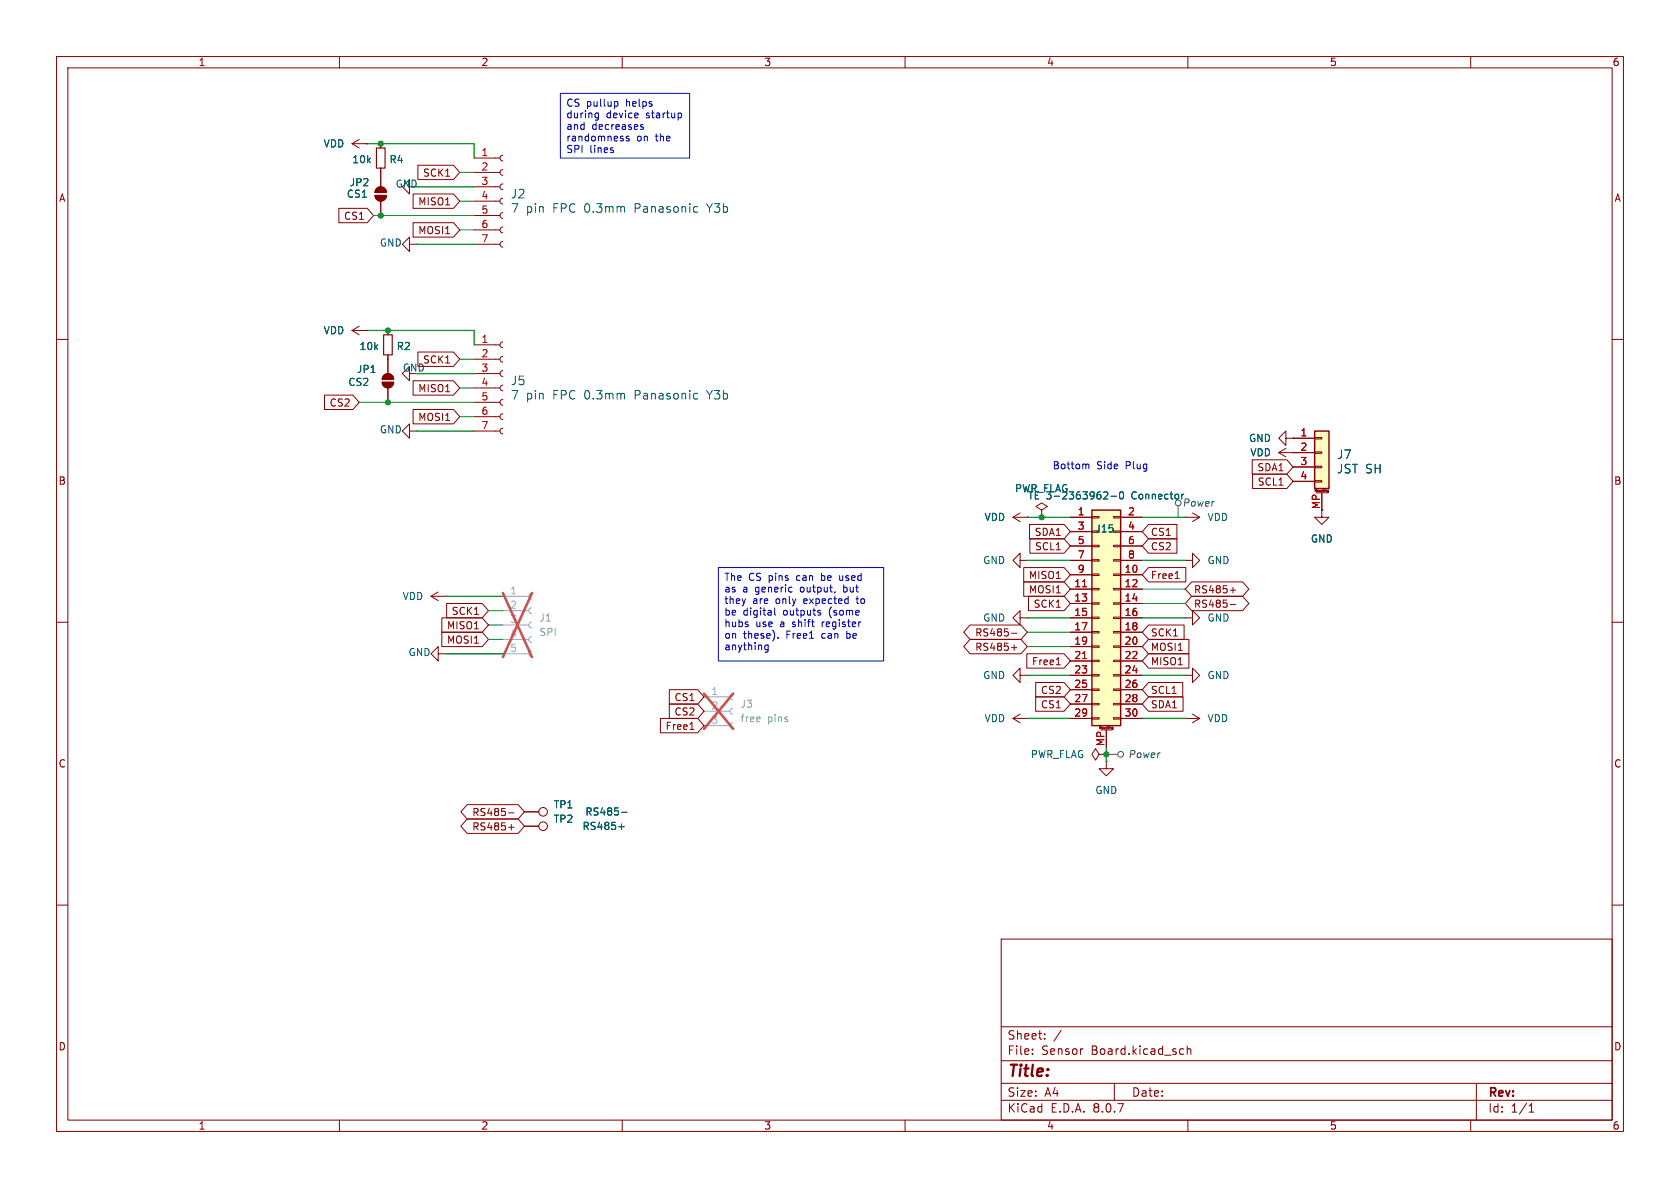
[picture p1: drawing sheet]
<svg xmlns="http://www.w3.org/2000/svg" width="297mm" height="210mm" viewBox="0 0 297 210" stroke-linecap="round" stroke-linejoin="round" font-family="sans-serif">
<g fill="none" stroke="#840000" stroke-width=".18">
<path d="M10 10h277v190h-277zM12 12h273v186h-273zM60 10v2M110 10v2M160 10v2M210 10v2M260 10v2M62.2 25.4l1.3 .8M62.2 25.4h2.6M63.5 24.6l-1.3 .8M64.8 25.4h.1M66.3 34.5h2a1.02 1.02 0 0 1-1 1.1 1.02 1.02 0 0 1-1-1.1z"/>
<path d="M66.6 33.3a1.02 1.02 0 0 1 1.1-.2 1.02 1.02 0 0 1 .6 .9h-2zM67.3 25.4v.8M67.3 29.7v3.3M67.3 35.6v2.5M72.4 33v-1.2l-1.3 1.2 1.3 1.3v-1.3h1.3M83.8 38.1h4.6M83.8 35.6h4.6M83.8 33h4.6M83.8 30.5h4.6M83.8 27.9h4.6M88.9 37.6l-.4 .1-.1 .4 .1 .4 .4 .1M88.9 35.1l-.4 .1-.1 .4 .1 .3 .4 .2"/>
<path d="M88.9 32.5l-.4 .2-.1 .3 .1 .4 .4 .1M88.9 30l-.4 .1-.1 .4 .1 .3 .4 .2M88.9 27.4l-.4 .2-.1 .3 .1 .4 .4 .1M62.2 58.4l1.3 .8M62.2 58.4h2.6M63.5 57.7l-1.3 .7M64.8 58.4h.1M68.6 58.4v.8M72.4 43.2v-1.3l-1.3 1.3 1.3 1.3v-1.3h1.3M73.7 43.2h.1M83.8 43.2h4.6M83.8 40.6h4.6"/>
<path d="M88.9 42.7l-.4 .1-.1 .4 .1 .3 .4 .2M88.9 40.1l-.4 .2-.1 .3 .1 .4 .4 .1M10 60h2M67.6 67.6h2a1.02 1.02 0 0 1-1 1 1.02 1.02 0 0 1-1-1zM67.9 66.3a1.02 1.02 0 0 1 1.1-.2 1.02 1.02 0 0 1 .6 1h-2zM68.6 62.7v3.3M68.6 68.6v2.5M72.4 66v-1.2l-1.3 1.2 1.3 1.3v-1.3h1.3M72.4 76.2v-1.3l-1.3 1.3 1.3 1.3v-1.3h1.3M73.7 76.2h.1M83.8 76.2h4.6M83.8 73.7h4.6"/>
<path d="M83.8 71.1h4.6M83.8 68.6h4.6M83.8 66h4.6M83.8 63.5h4.6M83.8 61h4.6M88.9 75.7l-.4 .1-.1 .4 .1 .4 .4 .1M88.9 73.2l-.4 .1-.1 .4 .1 .3 .4 .2M88.9 70.6l-.4 .2-.1 .3 .1 .4 .4 .1M88.9 68.1l-.4 .1-.1 .4 .1 .3 .4 .2M88.9 65.5l-.4 .2-.1 .3 .1 .4 .4 .1M88.9 63l-.4 .1-.1 .4 .1 .4 .4 .1M88.9 60.5l-.4 .1-.1 .4 .1 .3 .4 .2"/>
<path d="M227.3 79.2l-1.2 .8M285 60h2M179.1 91.4h2.5M179.1 91.4l1.2 .8M180.3 99.1v1.2l-1.2-1.2 1.2-1.3v1.3h1.3M180.3 90.7l-1.2 .7M181.6 99.1h.1M181.6 91.4h.1M209.5 91.4h.1M209.5 99.1h1.3v1.2l1.3-1.2-1.3-1.3v1.3M209.5 99.1h.1M209.5 91.4h2.6"/>
<path d="M210.8 90.7l1.3 .7M212.1 91.4l-1.3 .8M226.1 80h2.5M226.1 80l1.2 .8M228.6 80h.1M10 110h2M76.2 105.4l1.3 .8M76.2 105.4h2.5M77.5 115.6v-1.3l-1.3 1.3 1.3 1.2v-1.2h1.2M77.5 104.6l-1.3 .8M78.7 115.6h.1M78.7 105.4h.1"/>
<path d="M180.3 109.2v1.3l-1.2-1.3 1.2-1.2v1.2h1.3M180.3 119.4v1.3l-1.2-1.3 1.2-1.3v1.3h1.3M181.6 109.2h.1M181.6 119.4h.1M285 110h2M179.1 127h2.5M179.1 127l1.2 .8M180.3 126.2l-1.2 .8M181.6 127h.1M195.6 134.6v1.3h1.2l-1.2 1.3-1.3-1.3h1.3M195.6 134.6h.1M92.7 143.5h2.5"/>
<path d="M92.7 146.1h2.5M10 160h2M177 166h108v32h-108zM285 160h2M60 198v2M110 198v2M160 198v2M177 194.5h108M177 191.5h108M177 187.5h108M177 181.5h108M182.5 186.3v.1"/>
<path d="M182.5 185.5v.1M184.7 183.6v.1M184.7 182.8v.1M187.6 182.1l-1.3 2M191.3 185.4h.2M197 191.5v3M208.8 185.4l.4 .1M209.2 186.3l-.4 .1M209.9 185.5l.2-.1 .4 .1v.9M209.9 184.9v1.5M210 198v2M260 198v2"/>
<path d="M261 191.5v6.5M270.3 196.6h.9M270.3 195.5l.4-.4v1.5"/>
<circle cx="96" cy="143.5" r=".76"/>
<circle cx="96" cy="146" r=".76"/>
</g>
<path d="M122.9 36.5l.4 .1M123.3 37.5h-.4M122.9 69.5l.4 .1M123.3 70.5h-.4M109.4 146.1h1M109.9 145.7v.9M109.9 143.6h1" fill="none" stroke="#006464" stroke-width=".18"/>
<g fill="#840000" stroke="#840000" stroke-width=".18">
<path d="M66.3 34.5h2a1.02 1.02 0 0 1-1 1.1 1.02 1.02 0 0 1-1-1.1z"/>
<path d="M66.6 33.3a1.02 1.02 0 0 1 1.1-.2 1.02 1.02 0 0 1 .6 .9h-2z"/>
<path d="M67.6 67.6h2a1.02 1.02 0 0 1-1 1 1.02 1.02 0 0 1-1-1z"/>
<path d="M67.9 66.3a1.02 1.02 0 0 1 1.1-.2 1.02 1.02 0 0 1 .6 1h-2z"/>
</g>
<path d="M66.5 26.2h1.6v3.5h-1.6zM67.8 59.2h1.5v3.5h-1.5z" fill="none" stroke="#840000" stroke-width=".2"/>
<g fill="none" stroke="#a1a1a1" stroke-width=".18">
<path d="M88.9 115.6h4.6M88.9 113h4.6M88.9 110.5h4.6M88.9 108h4.6M88.9 105.4h4.6M94 115.1l-.4 .1-.1 .4 .1 .3 .4 .2M94 112.5l-.4 .2-.1 .3 .1 .4 .4 .1M94 110l-.4 .1-.1 .4 .1 .3 .4 .2M94 107.4l-.4 .2-.1 .4 .1 .3 .4 .2M94 104.9l-.4 .2-.1 .3 .1 .4 .4 .1M124.5 128.3h4.5M124.5 125.7h4.5"/>
<path d="M124.5 123.2h4.5M129.5 127.8l-.3 .1-.2 .4 .2 .3 .3 .2M129.5 125.2l-.3 .2-.2 .3 .2 .4 .3 .1M129.5 122.7l-.3 .1-.2 .4 .2 .3 .3 .2"/>
</g>
<path d="M88.9 104.8l5.2 11.4M94.1 104.8l-5.2 11.4M124.5 122.6l5.1 6.3M129.6 122.6l-5.1 6.3" fill="none" stroke="#e65255" stroke-width=".46"/>
<path d="M193 90.2h5.1v38.1h-5.1z" fill="#ffffc2"/>
<g fill="none" stroke="#840000" stroke-width=".18">
<path d="M227.3 77.5v1.2l-1.2-1.2 1.2-1.3v1.3h1.3M228.6 77.5h.1M184.1 90.2l1.1-.7-1.1-.6-1 .6 1 .7v1.2M184.1 91.4h.1M189.2 91.4h3.8M189.2 94h3.8M189.2 96.5h3.8M189.2 99.1h3.8M193 98.9h1.3v.3h-1.3zM193 96.4h1.3v.2h-1.3zM193 91.3h1.3v.3h-1.3zM196.8 98.9h1.3v.3h-1.3z"/>
<path d="M196.8 96.4h1.3v.2h-1.3zM196.8 93.9h1.3v.2h-1.3zM196.8 91.3h1.3v.3h-1.3zM198.1 91.4h3.8M198.1 94h3.8M198.1 96.5h3.8M198.1 99.1h3.8M233.7 90.2v1.2h-1.3l1.3 1.3 1.2-1.3h-1.2M189.2 101.6h3.8M189.2 104.1h3.8M189.2 106.7h3.8M189.2 109.2h3.8"/>
<path d="M189.2 111.8h3.8M189.2 114.3h3.8M189.2 116.8h3.8M189.2 119.4h3.8M193 119.3h1.3v.2h-1.3zM193 116.7h1.3v.3h-1.3zM193 114.2h1.3v.2h-1.3zM193 111.6h1.3v.3h-1.3zM193 109.1h1.3v.2h-1.3zM193 106.6h1.3v.2h-1.3zM193 104h1.3v.3h-1.3zM193 101.5h1.3v.2h-1.3z"/>
<path d="M196.8 119.3h1.3v.2h-1.3zM196.8 116.7h1.3v.3h-1.3zM196.8 114.2h1.3v.2h-1.3zM196.8 111.6h1.3v.3h-1.3zM196.8 109.1h1.3v.2h-1.3zM196.8 106.6h1.3v.2h-1.3zM196.8 104h1.3v.3h-1.3zM196.8 101.5h1.3v.2h-1.3zM198.1 101.6h3.8M198.1 104.1h3.8M198.1 106.7h3.8M198.1 109.2h3.8"/>
<path d="M198.1 111.8h3.8M198.1 114.3h3.8M198.1 116.8h3.8M198.1 119.4h3.8M209.5 109.2h1.3v1.3l1.3-1.3-1.3-1.2v1.2M209.5 109.2h.1M209.5 119.4h1.3v1.3l1.3-1.3-1.3-1.3v1.3M209.5 119.4h.1M189.2 121.9h3.8M189.2 124.5h3.8M189.2 127h3.8M193 126.9h1.3v.2h-1.3z"/>
<path d="M193 124.3h1.3v.3h-1.3zM193 121.8h1.3v.2h-1.3zM194.3 133.4l-.6-1.1-.7 1.1 .7 1 .6-1h1.3M194.4 128.8v-.4l.1 .3 .1-.3v.4M194.6 129h2M195.6 133.4h.1M195.6 129v3.1M195.9 128.4v.4M196.1 128.5h.1M196.1 128.4v.1M196.8 128.8h-.2v-.2h.2v.3h-.2M196.8 126.9h1.3v.2h-1.3z"/>
<path d="M196.8 124.3h1.3v.3h-1.3zM196.8 121.8h1.3v.2h-1.3zM198.1 121.9h3.8M198.1 124.5h3.8M198.1 127h3.8M209.5 127h.1M209.5 127h2.6M210.8 126.2l1.3 .8M212.1 127l-1.3 .8"/>
</g>
<path d="M193 90.2h5.1v38.1h-5.1z" fill="none" stroke="#840000" stroke-width=".25"/>
<path d="M191.4 103.7h.7M191.4 116.4h.7" fill="none" stroke="#a90000" stroke-width=".18"/>
<path d="M195.3 86.9l.4 .1 .2 .3-.8 .9h.8M196.4 87.7h1M198 87.1l.2-.2a.68 .68 0 0 1 .5 .7 .68 .68 0 0 1-.5 .6l-.2-.1-.1-.4zM209.3 87.4l-.4 .2" fill="none" stroke="#006464" stroke-width=".18"/>
<path d="M232.4 76.2h2.5v10.2h-2.5z" fill="#ffffc2"/>
<g fill="none" stroke="#840000" stroke-width=".18">
<path d="M59.9 36.8h5l1.1 1.3-1.1 1.3h-5zM64.8 25.4h.1M67.3 25.4v.8M67.3 29.7v3.3M67.3 35.6v2.5M73 39.4h7.2l1.1 1.2-1.1 1.3h-7.2zM73 34.3h7.2l1.1 1.3-1.1 1.2h-7.2zM73.9 29.2h6.3l1.1 1.3-1.1 1.3h-6.3zM64.8 58.4h.1M68.6 58.4v.8M57.4 69.8h5l1.1 1.3-1.1 1.3h-5zM68.6 62.7v3.3"/>
<path d="M68.6 68.6v2.5M73 72.4h7.2l1.1 1.3-1.1 1.2h-7.2zM73 67.3h7.2l1.1 1.3-1.1 1.3h-7.2zM73.9 62.2h6.3l1.1 1.3-1.1 1.3h-6.3zM228.6 77.5h.1M228.6 77.5h3.8M232.4 79.9h1.3v.2h-1.3zM232.4 77.3h1.3v.3h-1.3zM181.6 91.4h.1M182 92.7h6.1l1.1 1.3-1.1 1.3h-6.1zM182.1 95.2h6l1.1 1.3-1.1 1.3h-6zM184.1 91.4h.1"/>
<path d="M189.2 91.4h3.8M189.2 94h3.8M189.2 96.5h3.8M189.2 99.1h3.8M198.1 91.4h3.8M198.1 94h3.8M198.1 96.5h3.8M198.1 99.1h3.8M203 92.7h5.1v2.6h-5.1l-1.1-1.3zM203 95.2h5.1v2.6h-5.1l-1.1-1.3zM221.4 81.3h6.1l1.1 1.3-1.1 1.2h-6.1zM221.4 83.8h6.1l1.1 1.3-1.1 1.3h-6.1z"/>
<path d="M228.6 80h.1M228.6 80h3.8M228.6 82.6h3.8M228.6 85.1h3.8M232.4 85h1.3v.2h-1.3zM232.4 82.4h1.3v.3h-1.3zM232.5 86.9v-.4l.1 .3 .1-.3v.4M232.7 87.1h2M233.7 87.1v3.1M234 86.5v.4M234.2 86.5h.1M234.7 87h.1"/>
<path d="M234.8 87h.1M234.9 87h-.1M234.9 86.9h-.2v-.2h.2v.3M234.9 87h.1M78.1 109.2h7.1l1.2 1.3-1.2 1.3h-7.1zM78.1 111.8h7.1l1.2 1.2-1.2 1.3h-7.1zM79 106.7h6.2l1.2 1.3-1.2 1.2h-6.2zM171.5 113h9l1.1 1.3-1.1 1.3h-9l-1.1-1.3zM171.5 110.5h9l1.1 1.3-1.1 1.2h-9l-1.1-1.2zM178.8 114.5h1M178.8 111.9h1M179.3 114v1"/>
<path d="M181 100.3h7.1l1.1 1.3-1.1 1.3h-7.1zM181 102.9h7.1l1.1 1.2-1.1 1.3h-7.1zM181.5 115.6h6.6l1.1 1.2-1.1 1.3h-6.6zM181.8 105.4h6.3l1.1 1.3-1.1 1.3h-6.3zM186.7 117.5h.8M189.2 101.6h3.8M189.2 104.1h3.8M189.2 106.7h3.8M189.2 109.2h3.8M189.2 111.8h3.8M189.2 114.3h3.8M189.2 116.8h3.8"/>
<path d="M189.2 119.4h3.8M198.1 101.6h3.8M198.1 104.1h3.8M198.1 106.7h3.8M198.1 109.2h3.8M198.1 111.8h3.8M198.1 114.3h3.8M198.1 116.8h3.8M198.1 119.4h3.8M203 115.6h7.2v2.5h-7.2l-1.1-1.3zM203 113h7.2v2.6h-7.2l-1.1-1.3zM203 110.5h6.3v2.5h-6.3l-1.1-1.2z"/>
<path d="M203 100.3h6.6v2.6h-6.6l-1.1-1.3zM207.8 102.3h.7M210.7 105.4h9l1.1 1.3-1.1 1.3h-9l-1.2-1.3zM210.7 102.9h9l1.1 1.2-1.1 1.3h-9l-1.2-1.3zM217.5 106.9h1M217.5 104.3h1M218 103.8v1M116.8 127h6.5l1.2 1.3-1.2 1.2h-6.5zM118.3 121.9h5l1.2 1.3-1.2 1.3h-5zM118.3 124.5h5l1.2 1.2-1.2 1.3h-5zM122 128.9h.7M183.1 123.2h5l1.1 1.3-1.1 1.2h-5z"/>
<path d="M183.1 120.6h5l1.1 1.3-1.1 1.3h-5zM189.2 121.9h3.8M189.2 124.5h3.8M189.2 127h3.8M195.6 129v3.1M198.1 121.9h3.8M198.1 124.5h3.8M198.1 127h3.8M203 120.6h6.1v2.6h-6.1l-1.1-1.3zM203 123.2h6.2v2.5h-6.2l-1.1-1.2zM82.6 144.8h9l1.1 1.3-1.1 1.2h-9l-1.1-1.2zM82.6 142.2h9l1.1 1.3-1.1 1.3h-9l-1.1-1.3z"/>
<path d="M89.9 146.2h1M89.9 143.7h1M90.4 145.8v.9M92.7 143.5h2.5M92.7 146.1h2.5"/>
</g>
<path d="M232.4 76.2h2.5v10.2h-2.5z" fill="none" stroke="#840000" stroke-width=".25"/>
<g fill="none" stroke="#484848" stroke-width=".18">
<path d="M208.3 89.4v2M195.6 133.4h2"/>
<circle cx="208.3" cy="88.9" r=".51"/>
<circle cx="198.1" cy="133.4" r=".51"/>
</g>
<g fill="none" stroke="#0000c2" stroke-width=".18">
<path d="M99.1 16.5h22.8v11.4h-22.8zM105.8 20v1l-.1 .2-.3 .1M108.8 17.9l.3 .1 .1 .2v.5l-.4 .1M120.3 20l.2 .2v.4l-.2 .2M105.8 20.8h-.4M111.2 24.1h-.3l-.2 .2 .1 .1 .4 .2v.3h-.5M113.3 22.4l.4 .1 .1 .2-.2 .2-.4-.1M113.3 22.1h.4M192 82.1h.4l.1 .8M127 100.3h29.2v16.5h-29.2zM135.2 114.1v.7l.2 .1 .4-.1M135.8 114v1.1l-.2 .2-.4-.1"/>
<path d="M136.9 107.5v1.1l.2 .1M137.5 112.7v.1M139.9 103.8l.1 .1M140 104.6h-.1M144.9 108.3l.2 .2-.2 .2M147.6 104.6v.2M148.4 101.8v.6l.2 .2"/>
</g>
<g fill="none" stroke="#009600" stroke-width=".23">
<path d="M64.8 25.4h19v2.5M73.7 33h10.1M64.8 58.4h19v2.6M73.7 43.2h10.1M73.7 76.2h10.1M73.7 66h10.1M181.6 99.1h7.6M181.6 91.4h7.6M201.9 99.1h7.6M201.9 91.4h7.6M78.7 105.4h10.2M78.7 115.6h10.2"/>
<path d="M181.6 119.4h7.6M181.6 109.2h7.6M201.9 119.4h7.6M201.9 109.2h7.6M181.6 127h7.6M195.6 132.1v2.5M201.9 127h7.6"/>
</g>
<g fill="none" stroke="#009600" stroke-width=".18">
<path d="M66 38.1h17.8M81.3 30.5h2.5M81.3 35.6h2.5M81.3 40.6h2.5M63.5 71.1h20.3M81.3 63.5h2.5M81.3 68.6h2.5M81.3 73.7h2.5M86.4 108h2.5M86.4 110.5h2.5M86.4 113h2.5M181.6 111.8h7.6"/>
<path d="M181.6 114.3h7.6M201.9 104.1h7.6M201.9 106.7h7.6"/>
</g>
<path d="M195.3 86.9l.4 .1 .2 .3-.8 .9h.8M196.4 87.7h1M198 87.1l.2-.2a.68 .68 0 0 1 .5 .7 .68 .68 0 0 1-.5 .6l-.2-.1-.1-.4zM209.3 87.4l-.4 .2M109.4 146.1h1M109.9 145.7v.9M109.9 143.6h1" fill="none" stroke="#006464" stroke-width=".18"/>
<path d="M191.4 103.7h.7M191.4 116.4h.7" fill="none" stroke="#a90000" stroke-width=".18"/>
<g fill="#009600" stroke="#009600" stroke-width=".18">
<circle cx="184.1" cy="91.4" r=".46"/>
<circle cx="195.6" cy="133.4" r=".46"/>
<circle cx="67.3" cy="38.1" r=".46"/>
<circle cx="67.3" cy="25.4" r=".46"/>
<circle cx="68.6" cy="71.1" r=".46"/>
<circle cx="68.6" cy="58.4" r=".46"/>
</g>
<text font-size="2.8" fill="#840000" x="178" y="190.9">Title:</text>
<g font-size="2.1" fill="#006464">
<text x="90.2" y="35.3">J2</text>
<text x="90.2" y="37.8">7</text>
<text x="93" y="37.8">pin</text>
<text x="97.8" y="37.8">FPC 0.3mm</text>
<text x="112.5" y="37.8">Panasonic</text>
<text x="125.5" y="37.8">Y3b</text>
<text x="90.2" y="68.3">J5</text>
<text x="90.2" y="70.8">7</text>
<text x="93" y="70.8">pin</text>
<text x="97.8" y="70.8">FPC 0.3mm</text>
<text x="112.5" y="70.8">Panasonic</text>
<text x="125.5" y="70.8">Y3b</text>
<text x="236.3" y="81.4">J7</text>
<text x="236.3" y="83.9">JST SH</text>
</g>
<g font-size="2.1" fill="#840000">
<text x="178" y="184">Sheet:</text>
<text x="178" y="186.7">File:</text>
<text x="184.1" y="186.7">Sensor</text>
<text x="193" y="186.7">Board.kicad_sch</text>
<text x="178" y="196.9">KiCad</text>
<text x="178" y="194.1">Size:</text>
<text x="184.7" y="194.1">A4</text>
<text x="185.7" y="196.9">E.D.A.</text>
<text x="193.3" y="196.9">8.0.7</text>
<text x="200" y="194.1">Date:</text>
<text x="263" y="194.3">Rev:</text>
<text x="263" y="196.9">Id:</text>
<text x="267.1" y="196.9">1/1</text>
</g>
<g font-size="1.8" fill="#840000">
<text x="35" y="11.9">1</text>
<text x="85" y="11.9">2</text>
<text x="135" y="11.9">3</text>
<text x="185" y="11.9">4</text>
<text x="235" y="11.9">5</text>
<text x="285" y="11.9">6</text>
<text x="10.3" y="35.9">A</text>
<text x="74.7" y="31.4">SCK1</text>
<text x="285.3" y="35.9">A</text>
<text x="60.7" y="39.1">CS1</text>
<text x="73.8" y="41.6">MOSI1</text>
<text x="73.8" y="36.5">MISO1</text>
<text x="71.1" y="65.9">GND</text>
<text x="74.7" y="64.5">SCK1</text>
<text x="73.8" y="69.5">MISO1</text>
<text x="58.2" y="72.1">CS2</text>
<text x="73.8" y="74.6">MOSI1</text>
<text x="222.2" y="83.5">SDA1</text>
<text x="10.3" y="85.9">B</text>
<text x="222.3" y="86">SCL1</text>
<text x="285.3" y="85.9">B</text>
<text x="182.8" y="94.9">SDA1</text>
<text x="203.4" y="94.9">CS1</text>
<text x="182.9" y="97.5">SCL1</text>
<text x="203.4" y="97.5">CS2</text>
<text x="181.8" y="102.6">MISO1</text>
<text x="181.8" y="105.1">MOSI1</text>
<text x="182.6" y="107.6">SCK1</text>
<text x="203.4" y="102.6">Free1</text>
<text x="211" y="107.6">RS485-</text>
<text x="211" y="105.1">RS485+</text>
<text x="78.9" y="111.4">MISO1</text>
<text x="78.9" y="114">MOSI1</text>
<text x="79.8" y="108.9">SCK1</text>
<text x="172.3" y="112.7">RS485-</text>
<text x="203.4" y="112.7">SCK1</text>
<text x="172.3" y="115.3">RS485+</text>
<text x="182.3" y="117.8">Free1</text>
<text x="203.4" y="117.8">MISO1</text>
<text x="203.4" y="115.3">MOSI1</text>
<text x="119.1" y="124.1">CS1</text>
<text x="183.9" y="125.4">CS1</text>
<text x="183.9" y="122.9">CS2</text>
<text x="203.4" y="122.9">SCL1</text>
<text x="203.4" y="125.4">SDA1</text>
<text x="117.6" y="129.2">Free1</text>
<text x="119.1" y="126.7">CS2</text>
<text x="10.3" y="135.9">C</text>
<text x="285.3" y="135.9">C</text>
<text x="83.4" y="147">RS485+</text>
<text x="83.4" y="144.5">RS485-</text>
<text x="10.3" y="185.9">D</text>
<text x="285.3" y="185.9">D</text>
<text x="35" y="199.9">1</text>
<text x="85" y="199.9">2</text>
<text x="135" y="199.9">3</text>
<text x="185" y="199.9">4</text>
<text x="235" y="199.9">5</text>
<text x="285" y="199.9">6</text>
</g>
<g font-size="1.8" fill="#0000c2">
<text x="100" y="19.2">CS pullup</text>
<text x="100" y="21.2">during</text>
<text x="100" y="23.3">and</text>
<text x="104.6" y="23.3">decreases</text>
<text x="107.2" y="21.2">device</text>
<text x="110.8" y="19.2">helps</text>
<text x="114.3" y="21.2">startup</text>
<text x="100" y="25.3">randomness</text>
<text x="100" y="27.4">SPI</text>
<text x="104.3" y="27.4">lines</text>
<text x="112.6" y="25.3">on</text>
<text x="116" y="25.3">the</text>
<text x="186" y="83.2">Bottom</text>
<text x="193.9" y="83.2">Side</text>
<text x="199.1" y="83.2">Plug</text>
<text x="128" y="103">The</text>
<text x="128" y="105.1">as</text>
<text x="128" y="107.1">they</text>
<text x="131.3" y="105.1">a</text>
<text x="132.3" y="103">CS pins</text>
<text x="133.1" y="107.1">are</text>
<text x="133.6" y="105.1">generic</text>
<text x="137.2" y="107.1">only</text>
<text x="141.1" y="103">can</text>
<text x="141.7" y="105.1">output,</text>
<text x="142.4" y="107.1">expected</text>
<text x="145.6" y="103">be</text>
<text x="149" y="103">used</text>
<text x="149.6" y="105.1">but</text>
<text x="151.9" y="107.1">to</text>
<text x="128" y="109.1">be</text>
<text x="128" y="111.2">hubs</text>
<text x="128" y="113.2">on</text>
<text x="131.4" y="109.1">digital</text>
<text x="131.4" y="113.2">these).</text>
<text x="133.6" y="111.2">use</text>
<text x="138" y="111.2">a</text>
<text x="138.6" y="109.1">outputs</text>
<text x="139.1" y="113.2">Free1</text>
<text x="140.4" y="111.2">shift</text>
<text x="145.6" y="113.2">can</text>
<text x="145.8" y="111.2">register</text>
<text x="146.8" y="109.1">(some</text>
<text x="150.1" y="113.2">be</text>
<text x="128" y="115.3">anything</text>
</g>
<g font-size="1.8" fill="#006464">
<text x="57.1" y="26.3">VDD</text>
<text x="62.2" y="29.1">10k</text>
<text x="68.8" y="29.1">R4</text>
<text x="61.2" y="35.2">CS1</text>
<text x="61.7" y="33.1">JP2</text>
<text x="69.8" y="33.4">GND</text>
<text x="67.1" y="43.8">GND</text>
<text x="57.1" y="59.3">VDD</text>
<text x="63.5" y="62.1">10k</text>
<text x="70" y="62.1">R2</text>
<text x="61.5" y="68.4">CS2</text>
<text x="63" y="66.1">JP1</text>
<text x="67.1" y="76.8">GND</text>
<text x="220.7" y="78.3">GND</text>
<text x="220.9" y="80.9">VDD</text>
<text x="179.3" y="87.2">PWR_FLAG</text>
<text x="181.7" y="88.5">TE 3-2363962-0</text>
<text x="200.1" y="88.5">Connector</text>
<text x="174" y="92.3">VDD</text>
<text x="193.5" y="94.3">J15</text>
<text x="213.4" y="92.3">VDD</text>
<text x="173.7" y="99.9">GND</text>
<text x="213.4" y="99.9">GND</text>
<text x="231.6" y="96.1">GND</text>
<text x="71.1" y="106.3">VDD</text>
<text x="173.7" y="110.1">GND</text>
<text x="213.4" y="110.1">GND</text>
<text x="72.1" y="116.2">GND</text>
<text x="173.7" y="120.2">GND</text>
<text x="213.4" y="120.2">GND</text>
<text x="174" y="127.9">VDD</text>
<text x="213.4" y="127.9">VDD</text>
<text x="182.1" y="134.2">PWR_FLAG</text>
<text x="97.8" y="143.1">TP1</text>
<text x="193.5" y="140.6">GND</text>
<text x="97.8" y="145.6">TP2</text>
<text x="102.9" y="146.9">RS485+</text>
<text x="103.4" y="144.4">RS485-</text>
</g>
<g font-size="1.8" fill="#a90000">
<text x="85" y="27.7">1</text>
<text x="85" y="30.2">2</text>
<text x="85" y="32.8">3</text>
<text x="85" y="35.3">4</text>
<text x="85" y="37.8">5</text>
<text x="85" y="40.4">6</text>
<text x="85" y="42.9">7</text>
<text x="85" y="60.7">1</text>
<text x="85" y="63.2">2</text>
<text x="85" y="65.8">3</text>
<text x="85" y="68.3">4</text>
<text x="85" y="70.9">5</text>
<text x="85" y="73.4">6</text>
<text x="85" y="75.9">7</text>
<text x="229.8" y="77.2">1</text>
<text x="229.8" y="79.8">2</text>
<text x="229.8" y="82.3">3</text>
<text x="229.8" y="84.8">4</text>
<text x="190.4" y="91.2">1</text>
<text x="190.4" y="93.7">3</text>
<text x="199.3" y="91.2">2</text>
<text x="199.3" y="93.7">4</text>
<text x="233.4" y="90.1" transform="rotate(-90 233.4 90.1)">MP</text>
<text x="190.4" y="96.3">5</text>
<text x="190.4" y="98.8">7</text>
<text x="190.4" y="101.3">9</text>
<text x="198.7" y="101.3">10</text>
<text x="199.3" y="96.3">6</text>
<text x="199.3" y="98.8">8</text>
<text x="189.8" y="103.9">11</text>
<text x="189.8" y="106.4">13</text>
<text x="198.7" y="103.9">12</text>
<text x="198.7" y="106.4">14</text>
<text x="189.8" y="109">15</text>
<text x="189.8" y="111.5">17</text>
<text x="198.7" y="109">16</text>
<text x="198.7" y="111.5">18</text>
<text x="189.8" y="114">19</text>
<text x="189.8" y="116.6">21</text>
<text x="189.8" y="119.1">23</text>
<text x="198.7" y="114">20</text>
<text x="198.7" y="116.6">22</text>
<text x="198.7" y="119.1">24</text>
<text x="189.8" y="121.7">25</text>
<text x="189.8" y="124.2">27</text>
<text x="198.7" y="121.7">26</text>
<text x="198.7" y="124.2">28</text>
<text x="189.8" y="126.7">29</text>
<text x="198.7" y="126.7">30</text>
<text x="195.3" y="132" transform="rotate(-90 195.3 132)">MP</text>
</g>
<g font-size="1.8" fill="#484848">
<text x="209" y="89.8">Power</text>
<text x="199.4" y="134.2">Power</text>
</g>
<g font-size="1.8" fill="#aaa">
<text x="90.1" y="105.2">1</text>
<text x="90.1" y="107.7">2</text>
<text x="90.1" y="110.2">3</text>
<text x="90.1" y="112.8">4</text>
<text x="90.1" y="115.3">5</text>
<text x="125.7" y="122.9">1</text>
<text x="125.7" y="125.5">2</text>
<text x="125.7" y="128">3</text>
</g>
<g font-size="1.8" fill="#989898">
<text x="95.3" y="110.1">J1</text>
<text x="95.3" y="112.6">SPI</text>
<text x="130.8" y="125.3">J3</text>
<text x="130.8" y="127.9">free</text>
<text x="135.7" y="127.9">pins</text>
</g>
<g font-size=".5" fill="#840000">
<text x="232.2" y="87.2">Mounting</text>
<text x="194.1" y="129.1">Mounting</text>
</g>
</svg>
